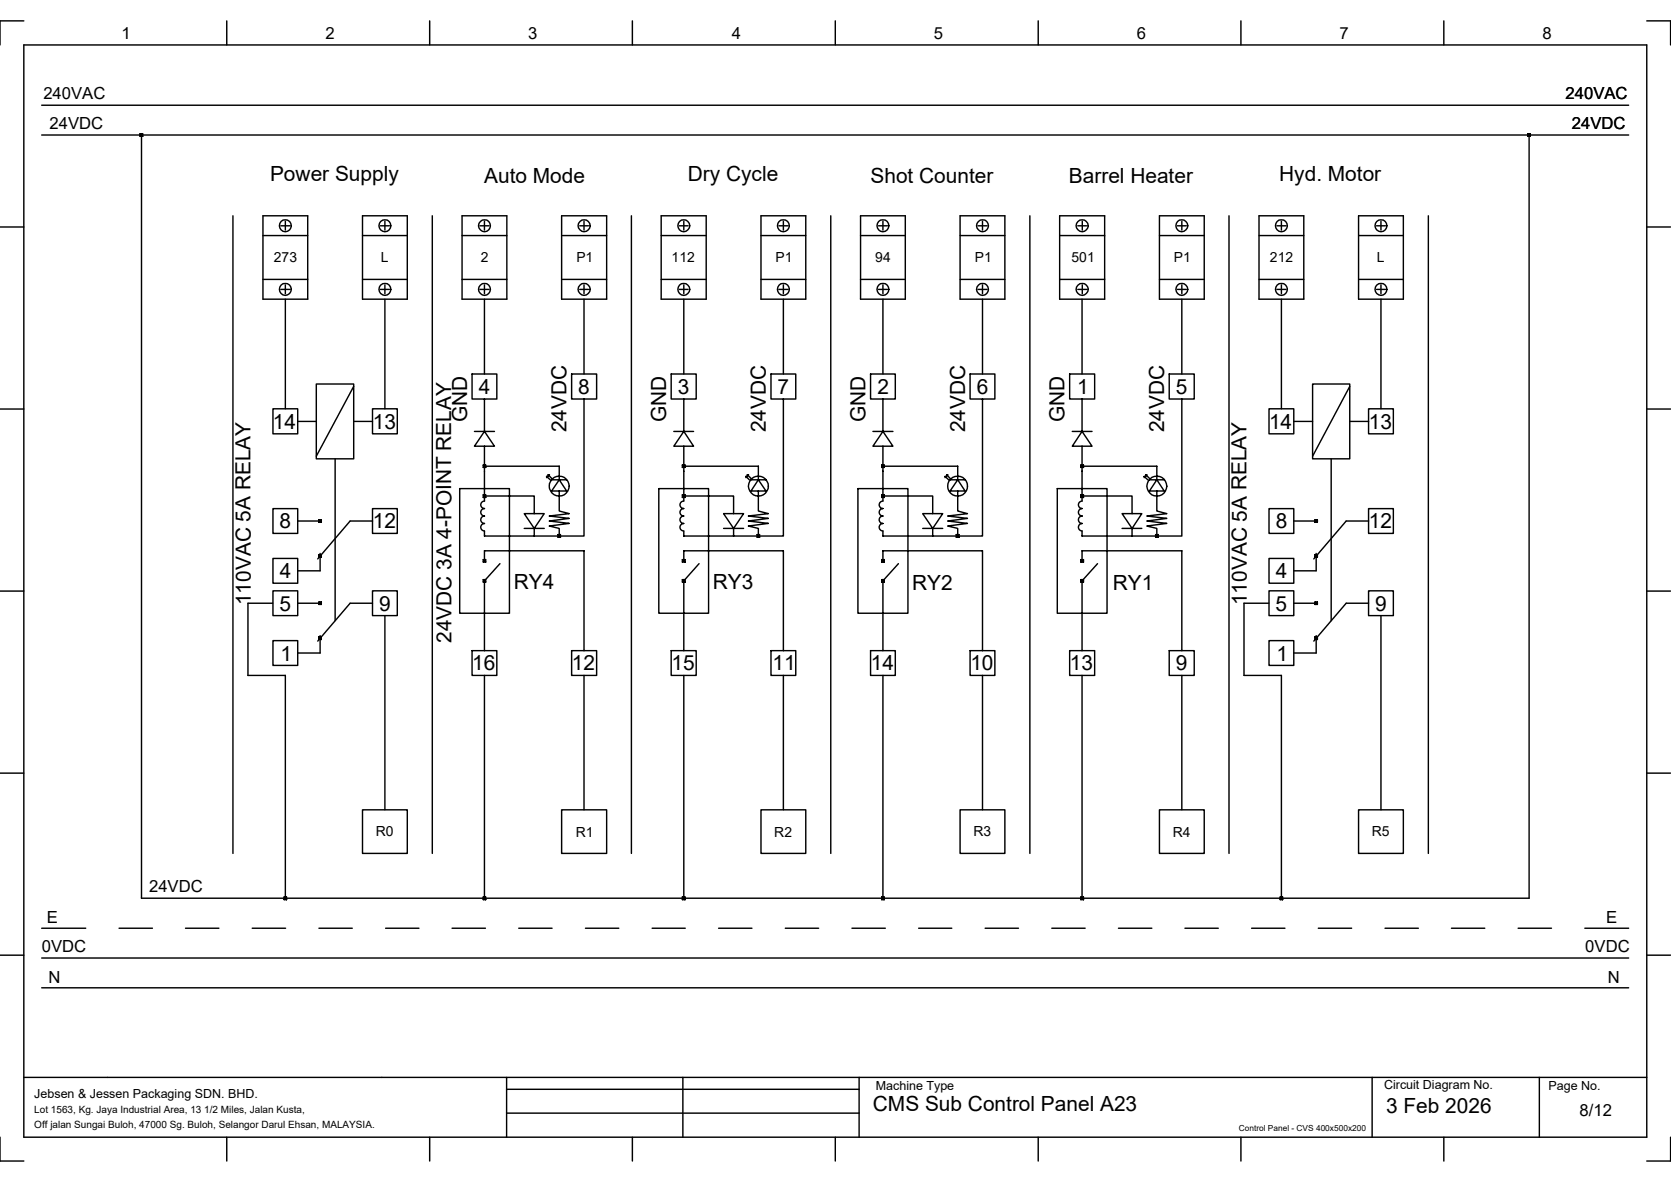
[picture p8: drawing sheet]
<svg xmlns="http://www.w3.org/2000/svg" width="297mm" height="210mm" viewBox="0 0 297 210" stroke-linecap="round" stroke-linejoin="round" font-family="sans-serif">
<g fill="none" stroke="#000" stroke-width=".25">
<path d="M4.2 8h288.5v194h-288.5zM4.2 3.7h-4.2v4.3M7.4 18.7h282.1M40.3 3.7v4.3M76.4 3.7v4.3M112.4 3.7v4.3M148.5 3.7v4.3M184.5 3.7v4.3M220.6 3.7v4.3M256.6 3.7v4.3M292.7 3.7h4.2v4.3M7.4 24h282.1"/>
<path d="M24.9 23.8h.5v.4h-.5zM24.9 23.8l.5 .4M25.1 24v135.6h246.7v-135.6M25.4 23.8l-.5 .4M41.4 38.3v113.3M46.7 38.3h8v14.9h-8zM50.7 39.3v1.6M64.4 38.3h8v14.9h-8zM68.4 39.3v1.6M76.8 38.3v113.3M82.1 38.3h8v14.9h-8zM86.1 39.3v1.6"/>
<path d="M99.8 38.3h8v14.9h-8zM103.8 39.3v1.6M112.2 38.3v113.3M117.5 38.3h8v14.9h-8zM121.5 39.3v1.6M135.3 38.3h7.9v14.9h-7.9zM139.2 39.3v1.6M147.7 38.3v113.3M153 38.3h7.9v14.9h-7.9zM156.9 39.3v1.6M170.6 38.3h8v14.9h-8zM174.6 39.3v1.6"/>
<path d="M183 38.3v113.3M188.3 38.3h8v14.9h-8zM192.4 39.3v1.6M206.1 38.3h7.9v14.9h-7.9zM210.1 39.3v1.6M218.4 38.3v113.3M223.8 38.3h7.9v14.9h-7.9zM227.8 39.3v1.6M241.5 38.3h7.9v14.9h-7.9zM245.4 39.3v1.6M253.9 38.3v113.3M271.6 23.8h.4v.4h-.4z"/>
<path d="M271.6 23.8l.4 .4M272 23.8l-.4 .4M0 40.3h4.2M46.7 49.6h8M46.7 41.9h8M49.9 51.4h1.6M49.9 40.1h1.6M50.7 50.6v1.6M50.7 53.2v19.4M64.4 49.6h8M64.4 41.9h8M67.6 51.4h1.6"/>
<path d="M67.6 40.1h1.6M68.4 50.6v1.6M68.4 53.2v19.4M82.1 49.6h8M82.1 41.9h8M85.3 51.4h1.6M85.3 40.1h1.6M86.1 50.6v1.6M86.1 53.2v13.2M99.8 49.6h8M99.8 41.9h8M103 51.4h1.6"/>
<path d="M103 40.1h1.6M103.8 50.6v1.6M103.8 53.2v13.2M117.5 49.6h8M117.5 41.9h8M120.7 51.4h1.6M120.7 40.1h1.6M121.5 50.6v1.6M121.5 53.2v13.2M135.3 49.6h7.9M135.3 41.9h7.9M138.4 51.4h1.6"/>
<path d="M138.4 40.1h1.6M139.2 50.6v1.6M139.2 53.2v13.2M153 49.6h7.9M153 41.9h7.9M156.1 51.4h1.6M156.1 40.1h1.6M156.9 50.6v1.6M156.9 53.2v13.2M170.6 49.6h8M170.6 41.9h8M173.8 51.4h1.6"/>
<path d="M173.8 40.1h1.6M174.6 50.6v1.6M174.6 53.2v13.2M188.3 49.6h8M188.3 41.9h8M191.6 51.4h1.5M191.6 40.1h1.5M192.3 53.2v13.2M192.4 50.6v1.6M206.1 49.6h7.9M206.1 41.9h7.9M209.3 51.4h1.6"/>
<path d="M209.3 40.1h1.6M210.1 50.6v1.6M210.1 53.2v13.2M223.8 49.6h7.9M223.8 41.9h7.9M226.9 51.4h1.7M226.9 40.1h1.7M227.8 50.6v1.6M227.8 53.2v19.4M241.5 49.6h7.9M241.5 41.9h7.9M244.6 51.4h1.7"/>
<path d="M244.6 40.1h1.7M245.4 50.6v1.6M245.4 53.2v19.4M292.7 40.3h4.2M0 72.7h4.2M48.5 72.6h4.4v4.5h-4.4zM52.9 74.9h3.3M56.2 68.2h6.7v13.3h-6.7zM62.9 74.9h3.3M62.9 68.6l-6.7 12.5M66.2 72.6h4.4v4.5h-4.4zM83.9 66.4h4.4v4.5h-4.4z"/>
<path d="M84.3 76.7h3.6M86.1 76.7l1.8 2.6h-3.6zM86.1 79.3v9.7a.66 .66 0 0 0-.7 .7 .66 .66 0 0 0 .7 .7 .66 .66 0 0 0-.7 .6 .66 .66 0 0 0 .7 .7 .66 .66 0 0 0-.7 .6 .66 .66 0 0 0 .7 .7 .67 .67 0 0 0-.7 .7 .67 .67 0 0 0 .7 .6v.9h8.9v-1.3M86.1 70.9v5.8M101.6 66.4h4.4v4.5h-4.4zM103.8 70.9v24.3h-4.4M119.3 66.4h4.4v4.5h-4.4zM119.8 76.7h3.5M121.5 76.7l1.8 2.6h-3.5zM121.5 79.3v9.7a.66 .66 0 0 0-.6 .7 .66 .66 0 0 0 .6 .7 .66 .66 0 0 0-.6 .6 .66 .66 0 0 0 .6 .7 .66 .66 0 0 0-.6 .6 .66 .66 0 0 0 .6 .7 .67 .67 0 0 0-.6 .7 .67 .67 0 0 0 .6 .6v.9h8.9v-1.3M121.5 70.9v5.8M137 66.4h4.4v4.5h-4.4z"/>
<path d="M139.2 70.9v24.3h-4.4M154.7 66.4h4.4v4.5h-4.4zM155.2 76.7h3.5M156.9 76.7l1.8 2.6h-3.5zM156.9 79.3v9.7a.66 .66 0 0 0-.6 .7 .66 .66 0 0 0 .6 .7 .66 .66 0 0 0-.6 .6 .66 .66 0 0 0 .6 .7 .66 .66 0 0 0-.6 .6 .66 .66 0 0 0 .6 .7 .67 .67 0 0 0-.6 .7 .67 .67 0 0 0 .6 .6v.9h8.9v-1.3M156.9 70.9v5.8M172.4 66.4h4.4v4.5h-4.4zM174.6 70.9v24.3h-4.4M190.1 66.4h4.5v4.5h-4.5zM190.6 76.7h3.5M192.3 76.7l1.8 2.6h-3.5zM192.3 70.9v5.8"/>
<path d="M192.3 79.3v9.7M207.8 66.4h4.5v4.5h-4.5zM210.1 70.9v24.3h-4.5M225.6 72.6h4.4v4.5h-4.4zM230 74.9h3.3M233.3 68.2h6.6v13.3h-6.6zM239.9 68.6l-6.6 12.5M239.9 74.9h3.3M243.2 72.6h4.4v4.5h-4.4zM292.7 72.7h4.2M48.5 90.4h4.4v4.4h-4.4zM48.5 99.2h4.4v4.4h-4.4z"/>
<path d="M52.9 92.6h4M56.7 98.5h.4v.5h-.4zM56.7 92.4h.4v.4h-.4zM56.7 98.5l.4 .5M56.7 92.4l.4 .4M56.9 98.3v3.1h-4M57.1 98.5l-.4 .5M57.1 92.4l-.4 .4M59.6 81.5v28.8M66.2 90.4h4.4v4.4h-4.4zM66.2 92.6h-4l-5.7 6.7M81.7 86.8h8.9v22.2h-8.9z"/>
<path d="M85.9 82.6h.4v.4h-.4zM85.9 99.4h.4v.4h-.4zM85.9 87.9h.4v.5h-.4zM85.9 82.6l.4 .4M85.9 99.4l.4 .4M85.9 87.9l.4 .5M86.1 88.1h8.9v3.2M86.1 99.6v-1.7h17.7v17.7M86.1 82.8h13.3v2.4M86.3 82.6l-.4 .4M86.3 99.4l-.4 .4M86.3 87.9l-.4 .5"/>
<path d="M93.2 91.3h3.5l-1.7 2.6zM93.2 93.9h3.5M97.2 84.7l.6 .5M97.2 84.7v.2M97.2 84.7h.2M97.5 84.4l.5 .6M97.5 84.4v.2M97.5 84.4h.2M98 85.2h2.7M99.2 95h.4v.4h-.4zM99.2 95l.4 .4M99.4 87.2v3.6l1.8 .5-3.6 .4 3.6 .4-3.6 .5 3.6 .4-3.6 .5 1.8 .4v1.3h-4.4"/>
<path d="M99.4 85.2l1.3 2h-2.7zM99.6 95l-.4 .4M117.1 86.8h8.8v22.2h-8.8zM121.3 82.6h.5v.4h-.5zM121.3 99.4h.5v.4h-.5zM121.3 87.9h.5v.5h-.5zM121.3 82.6l.5 .4M121.3 99.4l.5 .4M121.3 87.9l.5 .5M121.5 88.1h8.9v3.2M121.5 82.8h13.3v2.4M121.5 99.6v-1.7h17.7v17.7"/>
<path d="M121.8 82.6l-.5 .4M121.8 99.4l-.5 .4M121.8 87.9l-.5 .5M128.6 91.3h3.6l-1.8 2.6zM128.6 93.9h3.6M132.6 84.7h.2M132.6 84.7l.6 .5M132.6 84.7v.2M132.8 84.4h.3M132.8 84.4l.7 .6M132.8 84.4v.2M133.5 85.2h2.6"/>
<path d="M134.6 95h.4v.4h-.4zM134.6 95l.4 .4M134.8 87.2v3.6l1.8 .5-3.6 .4 3.6 .4-3.6 .5 3.6 .4-3.6 .5 1.8 .4v1.3h-4.4M134.8 85.2l1.3 2h-2.6zM135 95l-.4 .4M152.5 86.8h8.9v22.2h-8.9zM156.7 82.6h.4v.4h-.4zM156.7 99.4h.4v.4h-.4zM156.7 87.9h.4v.5h-.4zM156.7 82.6l.4 .4M156.7 99.4l.4 .4M156.7 87.9l.4 .5"/>
<path d="M156.9 88.1h8.9v3.2M156.9 82.8h13.3v2.4M156.9 99.6v-1.7h17.7v17.7M157.1 82.6l-.4 .4M157.1 99.4l-.4 .4M157.1 87.9l-.4 .5M164 91.3h3.6l-1.8 2.6zM164 93.9h3.6M168 84.7h.2M168 84.7l.6 .5M168 84.7v.2M168.3 84.4h.2"/>
<path d="M168.3 84.4l.6 .6M168.3 84.4v.2M168.9 85.2h2.6M170 95h.4v.4h-.4zM170 95l.4 .4M170.2 87.2v3.6l1.8 .5-3.6 .4 3.6 .4-3.6 .5 3.6 .4-3.6 .5 1.8 .4v1.3h-4.4M170.2 85.2l1.3 2h-2.6zM170.4 95l-.4 .4M187.9 86.8h8.9v22.2h-8.9zM192.1 82.6h.5v.4h-.5zM192.1 99.4h.5v.4h-.5zM192.1 87.9h.5v.5h-.5z"/>
<path d="M192.1 82.6l.5 .4M192.1 99.4l.5 .4M192.1 87.9l.5 .5M192.3 88.1h8.9v3.2M192.3 82.8h13.3v2.4M192.3 99.6v-1.7h17.8v17.7M192.3 89a.66 .66 0 0 0-.6 .7 .66 .66 0 0 0 .6 .7 .66 .66 0 0 0-.6 .6 .66 .66 0 0 0 .6 .7 .66 .66 0 0 0-.6 .6 .66 .66 0 0 0 .6 .7 .66 .66 0 0 0-.6 .7 .66 .66 0 0 0 .6 .6M192.6 82.6l-.5 .4M192.6 99.4l-.5 .4M192.6 87.9l-.5 .5M199.4 91.3h3.5l-1.7 2.6zM199.4 93.9h3.5"/>
<path d="M201.2 93.9v1.3h-8.9v-.9M203.4 84.7h.2M203.4 84.7l.6 .5M203.4 84.7v.2M203.7 84.4h.2M203.7 84.4l.6 .6M203.7 84.4v.2M204.3 85.2h2.6M205.4 95h.4v.4h-.4zM205.4 95l.4 .4M205.6 87.2v3.6l1.8 .5-3.6 .4 3.6 .4-3.6 .5 3.6 .4-3.6 .5 1.8 .4v1.3h-4.4M205.6 85.2l1.3 2h-2.6z"/>
<path d="M205.8 95l-.4 .4M225.6 90.4h4.4v4.4h-4.4zM225.6 99.2h4.4v4.4h-4.4zM230 92.6h3.9M233.7 98.5h.4v.5h-.4zM233.7 92.4h.4v.4h-.4zM233.7 98.5l.4 .5M233.7 92.4l.4 .4M233.9 98.3v3.1h-3.9M234.1 98.5l-.4 .5M234.1 92.4l-.4 .4M236.6 81.5v28.8"/>
<path d="M243.2 90.4h4.4v4.4h-4.4zM243.2 92.6h-3.9l-5.8 6.7M0 105h4.2M48.5 107.2h-4.4v12.8h6.6v39.6M48.5 105h4.4v4.4h-4.4zM48.5 113.8h4.4v4.4h-4.4zM52.9 107.2h4M56.7 113.1h.4v.5h-.4zM56.7 107h.4v.4h-.4zM56.7 113.1l.4 .5M56.7 107l.4 .4M56.9 112.9v3.1h-4"/>
<path d="M57.1 113.1l-.4 .5M57.1 107l-.4 .4M66.2 105h4.4v4.4h-4.4zM66.2 107.2h-4l-5.7 6.7M68.4 109.4v34.5M83.9 115.6h4.4v4.4h-4.4zM85.9 103h.4v.4h-.4zM85.9 103l.4 .4M86.1 120v39.6M86.3 103l-.4 .4M88.9 100.1l-2.8 3.1v12.4M101.6 115.6h4.4v4.4h-4.4z"/>
<path d="M103.8 120v23.9M119.3 115.6h4.4v4.4h-4.4zM121.3 103h.5v.4h-.5zM121.3 103l.5 .4M121.5 120v39.6M121.8 103l-.5 .4M124.2 100.1l-2.7 3.1v12.4M137 115.6h4.4v4.4h-4.4zM139.2 120v23.9M154.7 115.6h4.4v4.4h-4.4zM156.7 103h.4v.4h-.4zM156.7 103l.4 .4"/>
<path d="M156.9 120v39.6M157.1 103l-.4 .4M159.7 100.1l-2.8 3.1v12.4M172.4 115.6h4.4v4.4h-4.4zM174.6 120v23.9M190.1 115.6h4.5v4.4h-4.5zM192.1 103h.5v.4h-.5zM192.1 103l.5 .4M192.3 120v39.6M192.6 103l-.5 .4M195.1 100.1l-2.8 3.1v12.4M207.8 115.6h4.5v4.4h-4.5z"/>
<path d="M210.1 120v23.9M225.5 107.2h-4.4v12.8h6.7v39.6M225.6 105h4.4v4.4h-4.4zM225.6 113.8h4.4v4.4h-4.4zM230 107.2h3.9M233.7 113.1h.4v.5h-.4zM233.7 107h.4v.4h-.4zM233.7 113.1l.4 .5M233.7 107l.4 .4M233.9 112.9v3.1h-3.9M234.1 113.1l-.4 .5M234.1 107l-.4 .4"/>
<path d="M243.2 105h4.4v4.4h-4.4zM243.2 107.2h-3.9l-5.8 6.7M245.4 109.4v34.5M292.7 105h4.2M0 137.4h4.2M292.7 137.4h4.2M50.5 159.4h.4v.4h-.4zM50.5 159.4l.4 .4M50.9 159.4l-.4 .4M64.4 143.9h8v7.7h-8zM85.9 159.4h.4v.4h-.4zM85.9 159.4l.4 .4"/>
<path d="M86.3 159.4l-.4 .4M99.8 143.9h8v7.7h-8zM121.3 159.4h.5v.4h-.5zM121.3 159.4l.5 .4M121.8 159.4l-.5 .4M135.3 143.9h7.9v7.7h-7.9zM156.7 159.4h.4v.4h-.4zM156.7 159.4l.4 .4M157.1 159.4l-.4 .4M170.6 143.9h8v7.7h-8zM192.1 159.4h.5v.4h-.5zM192.1 159.4l.5 .4"/>
<path d="M192.6 159.4l-.5 .4M206.1 143.9h7.9v7.7h-7.9zM227.5 159.4h.5v.4h-.5zM227.5 159.4l.5 .4M228 159.4l-.5 .4M241.5 143.9h7.9v7.7h-7.9zM0 169.7h4.2M7.4 175.5h282.1M7.4 164.9h7.8M7.4 170.2h282.1M21.2 164.9h5.9M33 164.9h5.9"/>
<path d="M44.8 164.9h6M56.7 164.9h5.9M68.5 164.9h6M80.3 164.9h6M92.2 164.9h5.9M104.1 164.9h5.9M115.9 164.9h5.9M127.7 164.9h5.9M139.6 164.9h5.9M151.4 164.9h6M163.3 164.9h5.9M175.1 164.9h5.9"/>
<path d="M186.9 164.9h6M198.8 164.9h5.9M210.6 164.9h5.9M222.5 164.9h5.9M234.3 164.9h5.9M246.2 164.9h5.9M258 164.9h5.9M269.8 164.9h6M281.7 164.9h7.8M292.7 169.7h4.2M4.2 191.4h288.5M90 197.8h62.7"/>
<path d="M90 193.5h62.7M90 191.4v10.6M121.4 191.4v10.6M152.7 191.4v10.6M243.9 191.4v10.6M273.6 191.4v10.6M0 202v4.3h4.2M40.3 202v4.3M76.4 202v4.3M112.4 202v4.3M148.5 202v4.3M184.5 202v4.3"/>
<path d="M220.6 202v4.3M256.6 202v4.3M296.9 202v4.3h-4.2"/>
<circle cx="50.7" cy="51.4" r="1.07"/>
<circle cx="50.7" cy="40.1" r="1.07"/>
<circle cx="68.4" cy="40.1" r="1.06"/>
<circle cx="68.4" cy="51.4" r="1.06"/>
<circle cx="86.1" cy="51.4" r="1.05"/>
<circle cx="86.1" cy="40.1" r="1.05"/>
<circle cx="103.8" cy="51.4" r="1.07"/>
<circle cx="103.8" cy="40.1" r="1.07"/>
<circle cx="121.5" cy="40.1" r="1.07"/>
<circle cx="121.5" cy="51.4" r="1.07"/>
<circle cx="139.2" cy="51.4" r="1.07"/>
<circle cx="139.2" cy="40.1" r="1.07"/>
<circle cx="156.9" cy="51.4" r="1.07"/>
<circle cx="156.9" cy="40.1" r="1.07"/>
<circle cx="174.6" cy="51.4" r="1.05"/>
<circle cx="174.6" cy="40.1" r="1.05"/>
<circle cx="192.4" cy="51.4" r="1.07"/>
<circle cx="192.4" cy="40.1" r="1.07"/>
<circle cx="210.1" cy="51.4" r="1.07"/>
<circle cx="210.1" cy="40.1" r="1.07"/>
<circle cx="227.7" cy="51.4" r="1.07"/>
<circle cx="227.7" cy="40.1" r="1.07"/>
<circle cx="245.4" cy="51.4" r="1.06"/>
<circle cx="245.4" cy="40.1" r="1.06"/>
<circle cx="99.4" cy="86.4" r="1.78"/>
<circle cx="134.8" cy="86.4" r="1.78"/>
<circle cx="170.2" cy="86.4" r="1.77"/>
<circle cx="205.6" cy="86.4" r="1.78"/>
</g>
<g font-size="3.7">
<text x="48" y="32.1">Power Supply</text>
<text x="86.1" y="32.5">Auto Mode</text>
<text x="122.3" y="32.1">Dry Cycle</text>
<text x="154.7" y="32.5">Shot Counter</text>
<text x="190" y="32.5">Barrel Heater</text>
<text x="227.4" y="32.1">Hyd. Motor</text>
<text x="85.1" y="70">4</text>
<text x="102.8" y="70">8</text>
<text x="120.5" y="70">3</text>
<text x="138.2" y="70">7</text>
<text x="156" y="70">2</text>
<text x="173.6" y="70">6</text>
<text x="191.4" y="70">1</text>
<text x="209" y="70">5</text>
<text x="48.5" y="76.2">14</text>
<text x="66.3" y="76.2">13</text>
<text x="83" y="75" transform="rotate(-90 83 75)">GND</text>
<text x="100.7" y="76.8" transform="rotate(-90 100.7 76.8)">24VDC</text>
<text x="118.4" y="75" transform="rotate(-90 118.4 75)">GND</text>
<text x="136.1" y="76.8" transform="rotate(-90 136.1 76.8)">24VDC</text>
<text x="153.8" y="75" transform="rotate(-90 153.8 75)">GND</text>
<text x="171.5" y="76.8" transform="rotate(-90 171.5 76.8)">24VDC</text>
<text x="189.2" y="75" transform="rotate(-90 189.2 75)">GND</text>
<text x="206.9" y="76.8" transform="rotate(-90 206.9 76.8)">24VDC</text>
<text x="225.6" y="76.2">14</text>
<text x="243.3" y="76.2">13</text>
<text x="49.7" y="93.9">8</text>
<text x="66.3" y="93.9">12</text>
<text x="226.7" y="93.9">8</text>
<text x="243.3" y="93.9">12</text>
<text x="44.6" y="107.5" transform="rotate(-90 44.6 107.5)">110VAC 5A RELAY</text>
<text x="49.7" y="102.7">4</text>
<text x="91.3" y="104.7">RY4</text>
<text x="126.7" y="104.7">RY3</text>
<text x="162.1" y="104.8">RY2</text>
<text x="197.8" y="104.8">RY1</text>
<text x="221.6" y="107.5" transform="rotate(-90 221.6 107.5)">110VAC 5A RELAY</text>
<text x="226.8" y="102.7">4</text>
<text x="49.7" y="108.5">5</text>
<text x="67.4" y="108.5">9</text>
<text x="226.7" y="108.5">5</text>
<text x="244.4" y="108.5">9</text>
<text x="49.8" y="117.4">1</text>
<text x="80.3" y="114.2" transform="rotate(-90 80.3 114.2)">24VDC 3A 4-POINT RELAY</text>
<text x="83.9" y="119.1">16</text>
<text x="101.6" y="119.1">12</text>
<text x="119.3" y="119.1">15</text>
<text x="137.3" y="119.1">11</text>
<text x="154.8" y="119.1">14</text>
<text x="172.5" y="119.1">10</text>
<text x="190.2" y="119.1">13</text>
<text x="209" y="119.1">9</text>
<text x="226.9" y="117.4">1</text>
<text x="155.2" y="197.4">CMS Sub Control Panel A23</text>
<text x="246.4" y="197.7">3 Feb 2026</text>
</g>
<g font-size="3">
<text x="21.6" y="6.9">1</text>
<text x="57.9" y="6.9">2</text>
<text x="93.9" y="6.9">3</text>
<text x="130" y="6.9">4</text>
<text x="166" y="6.9">5</text>
<text x="202.1" y="6.9">6</text>
<text x="238.1" y="6.9">7</text>
<text x="274.2" y="6.9">8</text>
<text x="7.7" y="17.6">240VAC</text>
<text x="278.3" y="17.6">240VAC</text>
<text x="8.8" y="22.9">24VDC</text>
<text x="279.4" y="22.9">24VDC</text>
<text x="26.5" y="158.6">24VDC</text>
<text x="8.3" y="164.1">E</text>
<text x="285.5" y="164.1">E</text>
<text x="7.5" y="169.1">0VDC</text>
<text x="281.8" y="169.1">0VDC</text>
<text x="8.6" y="174.7">N</text>
<text x="285.8" y="174.7">N</text>
<text x="280.8" y="198.3">8/12</text>
</g>
<g font-size="2.5">
<text x="48.7" y="46.6">273</text>
<text x="67.7" y="46.6">L</text>
<text x="85.5" y="46.6">2</text>
<text x="102.4" y="46.6">P1</text>
<text x="119.4" y="46.6">112</text>
<text x="137.8" y="46.6">P1</text>
<text x="155.6" y="46.6">94</text>
<text x="173.3" y="46.6">P1</text>
<text x="190.5" y="46.6">501</text>
<text x="208.7" y="46.6">P1</text>
<text x="225.7" y="46.6">212</text>
<text x="244.7" y="46.6">L</text>
<text x="66.8" y="148.6">R0</text>
<text x="102.4" y="148.7">R1</text>
<text x="137.6" y="148.7">R2</text>
<text x="173" y="148.6">R3</text>
<text x="208.4" y="148.7">R4</text>
<text x="243.8" y="148.6">R5</text>
</g>
<g font-size="2.2">
<text x="6.1" y="195.1">Jebsen &amp; Jessen Packaging SDN. BHD.</text>
<text x="155.7" y="193.6">Machine Type</text>
<text x="246" y="193.5">Circuit Diagram No.</text>
<text x="275.3" y="193.6">Page No.</text>
</g>
<g font-size="1.8">
<text x="6.1" y="197.8">Lot 1563, Kg. Jaya Industrial Area, 13 1/2 Miles, Jalan Kusta,</text>
<text x="6.1" y="200.4">Off jalan Sungai Buloh, 47000 Sg. Buloh, Selangor Darul Ehsan, MALAYSIA.</text>
</g>
<text font-size="1.5" x="220.2" y="200.9">Control Panel - CVS 400x500x200</text>
</svg>
